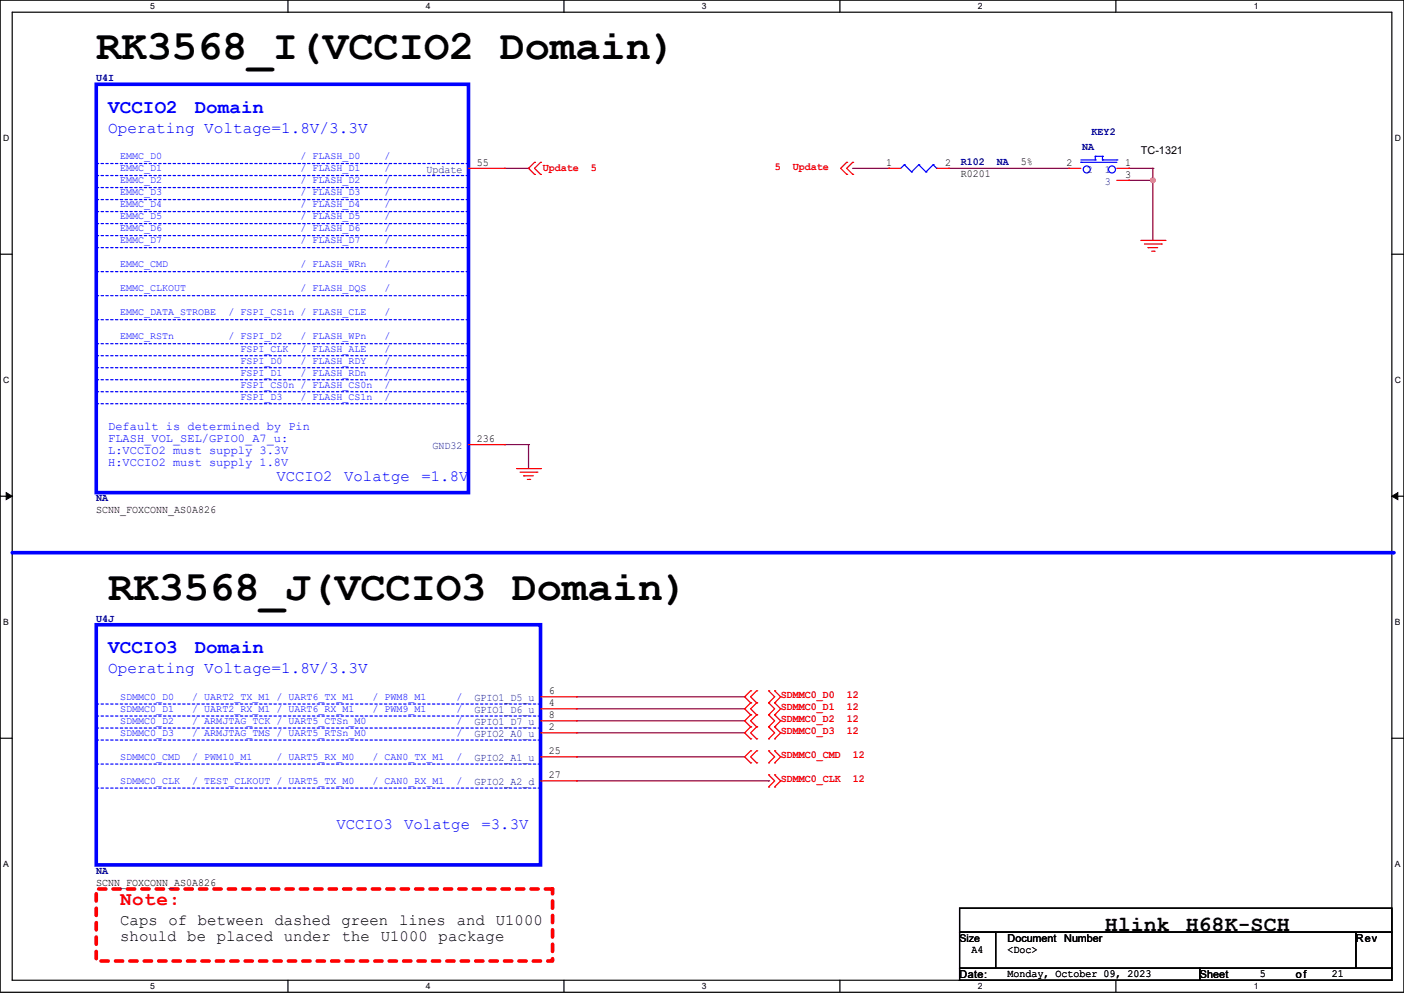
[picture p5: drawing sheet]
<svg xmlns="http://www.w3.org/2000/svg" width="297mm" height="210mm" viewBox="0 0 297 210" stroke-linecap="round" stroke-linejoin="round" font-family="sans-serif">
<path d="M0 0h297v209.8h-297zM2.6 2.6h291.8v204.7h-291.8z" fill="none" stroke="#000" stroke-width=".25"/>
<g fill="#fff">
<path d="M31.7 .3h1v2h-1z"/>
<path d="M31.7 207.6h1v2h-1z"/>
</g>
<path d="M60.9 0v2.6M60.9 207.3v2.5" fill="none" stroke="#000" stroke-width=".25"/>
<g fill="#fff">
<path d="M90.1 .3h1v2h-1z"/>
<path d="M90.1 207.6h1v2h-1z"/>
</g>
<path d="M119.3 0v2.6M119.3 207.3v2.5" fill="none" stroke="#000" stroke-width=".25"/>
<g fill="#fff">
<path d="M148.5 .3h.9v2h-.9z"/>
<path d="M148.5 207.6h.9v2h-.9z"/>
</g>
<path d="M177.7 0v2.6M177.7 207.3v2.5" fill="none" stroke="#000" stroke-width=".25"/>
<g fill="#fff">
<path d="M206.8 .3h1v2h-1z"/>
<path d="M206.8 207.6h1v2h-1z"/>
</g>
<path d="M236.1 0v2.6M236.1 207.3v2.5" fill="none" stroke="#000" stroke-width=".25"/>
<g fill="#fff">
<path d="M265.2 .3h1v2h-1z"/>
<path d="M265.2 207.6h1v2h-1z"/>
<path d="M.7 28.2h1.2v1.9h-1.2z"/>
<path d="M295.1 28.2h1.2v1.9h-1.2z"/>
<path d="M.7 79.3h1.2v2h-1.2z"/>
<path d="M295.1 79.3h1.2v2h-1.2z"/>
</g>
<path d="M0 53.8h2.6M294.4 53.8h2.6" fill="none" stroke="#000" stroke-width=".25"/>
<g fill="#fff">
<path d="M.7 130.5h1.2v2h-1.2z"/>
<path d="M295.1 130.5h1.1v2h-1.1z"/>
</g>
<path d="M0 104.9h2.6M294.4 104.9h2.6" fill="none" stroke="#000" stroke-width=".25"/>
<path d="M1.3 104.2l1.3 .7-1.3 .8zM294.4 104.9l1.3-.7v1.5z" fill="#000" stroke="#000" stroke-width=".21"/>
<g fill="#fff">
<path d="M.7 181.7h1.2v2h-1.2z"/>
<path d="M295.1 181.7h1.1v2h-1.1z"/>
</g>
<path d="M0 156.1h2.6M294.4 156.1h2.6" fill="none" stroke="#000" stroke-width=".25"/>
<path d="M2.6 116.9h292.1" fill="none" stroke="#00f" stroke-width=".76"/>
<circle cx="294.7" cy="116.9" r=".38" fill="#00f"/>
<path d="M20.4 188h96.5v15.2h-96.5z" fill="none" stroke="#f00" stroke-width=".76" stroke-dasharray="1.5 1.5"/>
<g fill="none" stroke="#800040" stroke-width=".25">
<path d="M106.7 35.6h5.1M111.8 35.6h.1M180.4 35.6h7.6M188 35.6h.1M200.7 35.6h.1M200.7 35.6h25.4M238.8 38.1h.1M238.8 35.6h.1M238.8 35.6h5.1M238.8 38.1h5.1M243.9 38.1h.1M243.9 35.6h.1"/>
<path d="M243.9 35.6v15.2M106.7 94h.1M106.7 94h5.1M111.8 94h.1M111.8 94v5.1M122 155h35.5M122 152.4h35.5M122 147.4h35.5M122 149.9h35.5M157.5 155h.1M157.5 152.4h.1M157.5 147.4h.1"/>
<path d="M157.5 149.9h.1M122 160.1h.1M122 160.1h35.5M122 165.1h40.6M162.6 165.1h.1"/>
</g>
<circle cx="243.9" cy="38.1" r=".49" fill="#f0f" stroke="#f0f" stroke-width=".25"/>
<g fill="none" stroke="#f00" stroke-width=".25">
<path d="M99.1 35.6h7.6M106.7 35.6h.1M113.1 34.3h.1M113.1 36.9h.1M113.1 34.3l-1.3 1.3 1.3 1.3M114.3 36.9h.1M114.3 34.3h.1M114.3 34.3l-1.2 1.3 1.2 1.3M179.1 36.9h.1M179.1 34.3h.1M179.1 34.3l-1.3 1.3 1.3 1.3M180.4 36.9h.1"/>
<path d="M180.4 34.3h.1M180.4 34.3l-1.3 1.3 1.3 1.3M188 35.6h.1M188 35.6h2.5M198.2 35.6h2.5M200.7 35.6h.1M226.1 35.6h.1M226.1 35.6h2.5M236.3 35.6h2.5M236.3 38.1h2.5M238.8 35.6h.1M238.8 38.1h.1"/>
<path d="M241.3 50.8h5.1M242.1 51.6h3.6M242.9 52.4h.1M242.9 52.4h2M243.6 53.1h.5M244.1 53.1h.1M245.7 51.6h.1M246.4 50.8h.1M99.1 94h7.6M106.7 94h.1M109.3 99.1h5M110 99.9h3.6"/>
<path d="M113.6 99.9h.1M114.3 99.1h.1M110.8 100.6h.1M110.8 100.6h2M111.5 101.4h.6M112.1 101.4h.1M114.3 147.4h7.7M114.3 149.9h7.7M114.3 152.4h7.7M114.3 155h7.7M122 147.4h.1M122 149.9h.1"/>
<path d="M122 152.4h.1M122 155h.1M158.8 146.1h.1M158.8 148.6h.1M158.8 151.2h.1M158.8 158.8h.1M158.8 153.7h.1M158.8 156.3h.1M158.8 146.1l-1.3 1.3 1.3 1.2M158.8 153.7l-1.3 1.3 1.3 1.3M158.8 148.6l-1.3 1.3 1.3 1.3M158.8 158.8l-1.3 1.3 1.3 1.2"/>
<path d="M158.8 151.2l-1.3 1.2 1.3 1.3M160.1 148.6h.1M160.1 146.1h.1M160.1 151.2h.1M160.1 158.8h.1M160.1 153.7h.1M160.1 156.3h.1M160.1 146.1l-1.3 1.3 1.3 1.2M160.1 151.2l-1.3 1.2 1.3 1.3M160.1 148.6l-1.3 1.3 1.3 1.3M160.1 153.7l-1.3 1.3 1.3 1.3M160.1 158.8l-1.3 1.3 1.3 1.2"/>
<path d="M162.6 148.6h.1M162.6 146.1h.1M162.6 151.2h.1M162.6 158.8h.1M162.6 153.7h.1M162.6 156.3h.1M162.6 151.2l1.3 1.2-1.3 1.3M162.6 146.1l1.3 1.3-1.3 1.2M162.6 153.7l1.3 1.3-1.3 1.3M162.6 148.6l1.3 1.3-1.3 1.3M162.6 158.8l1.3 1.3-1.3 1.2M163.9 148.6h.1"/>
<path d="M163.9 146.1h.1M163.9 151.2h.1M163.9 158.8h.1M163.9 153.7h.1M163.9 156.3h.1M163.9 153.7l1.2 1.3-1.2 1.3M163.9 146.1l1.2 1.3-1.2 1.2M163.9 148.6l1.2 1.3-1.2 1.3M163.9 151.2l1.2 1.2-1.2 1.3M163.9 158.8l1.2 1.3-1.2 1.2M114.3 160.1h7.7M114.3 165.1h7.7"/>
<path d="M122 160.1h.1M122 165.1h.1M158.8 161.3h.1M160.1 161.3h.1M162.6 161.3h.1M162.6 166.4h.1M162.6 163.9h.1M162.6 163.9l1.3 1.2-1.3 1.3M163.9 161.3h.1M163.9 166.4h.1M163.9 163.9h.1M163.9 163.9l1.2 1.2-1.2 1.3"/>
</g>
<path d="M203 192.1h91.4v5h-91.4zM203 197.1h7.6v7.7h-7.6zM210.6 197.1h76.2v7.7h-76.2zM286.8 197.1h7.6v7.7h-7.6zM203 204.8h50.8v2.5h-50.8zM253.8 204.8h40.6v2.5h-40.6z" fill="none" stroke="#000" stroke-width=".25"/>
<g fill="none" stroke="#00f" stroke-width=".25" stroke-dasharray=".5 .5">
<path d="M20.4 37.1h78.7M20.4 34.6h78.7M20.4 39.7h78.7M99.1 37.1h.1M99.1 34.6h.1M99.1 39.7h.1M20.4 42.2h78.7M20.4 47.3h78.7M20.4 52.4h78.7M20.4 44.7h78.7M20.4 49.8h78.7M20.4 57.4h78.7"/>
<path d="M99.1 42.2h.1M99.1 47.3h.1M99.1 52.4h.1M99.1 44.7h.1M99.1 49.8h.1M99.1 57.4h.1M20.4 75.2h78.7M20.4 77.8h78.7M20.4 62.5h78.7M20.4 72.7h78.7M20.4 67.6h78.7M99.1 75.2h.1"/>
<path d="M99.1 77.8h.1M99.1 62.5h.1M99.1 72.7h.1M99.1 67.6h.1M20.4 80.3h78.7M20.4 82.8h78.7M20.4 85.4h78.7M99.1 80.3h.1M99.1 82.8h.1M99.1 85.4h.1M20.4 151.4h93.9M20.4 156.5h93.9"/>
<path d="M20.4 154h93.9M20.4 148.9h93.9M114.3 151.4h.1M114.3 156.5h.1M114.3 154h.1M114.3 148.9h.1M20.4 166.7h93.9M20.4 161.6h93.9M114.3 166.7h.1M114.3 161.6h.1"/>
</g>
<path d="M20.4 17.8h78.7v86.4h-78.7zM20.4 132.1h93.9v50.8h-93.9z" fill="none" stroke="#00f" stroke-width=".76"/>
<g fill="none" stroke="#00f" stroke-width=".25">
<path d="M191.3 34.8h.1M191.3 34.8l-.8 .8M191.3 34.8l1.5 1.6M192.8 36.4h.1M194.4 34.8h.1M194.4 34.8l-1.6 1.6M194.4 34.8l1.5 1.6M195.9 36.4h.1M197.4 34.8h.1M197.4 34.8l-1.5 1.6M197.4 34.8l.8 .8M198.2 35.6h.1"/>
<path d="M228.6 34.3h.1M228.6 33.8h3.1M228.6 34.3h7.7M231.7 33.1h.1M231.7 33.8h.1M231.7 33.1v.7M231.7 33.1h1.5M233.2 33.1h.1M233.2 33.8h.1M233.2 33.1v.7M233.2 33.8h3.1M236.3 33.8h.1"/>
<circle cx="229.9" cy="35.8" r=".74"/>
<circle cx="235.2" cy="35.8" r=".74"/>
</g>
<g font-size="8.9">
<text x="20.4" y="12.5">RK3568_I(VCCIO2 Domain)</text>
<text x="22.9" y="126.8">RK3568_J(VCCIO3 Domain)</text>
</g>
<g font-size="4.6">
<text x="233.7" y="196.9">Hlink</text>
<text x="250.8" y="196.9">H68K-SCH</text>
</g>
<g font-size="4.1" fill="#00f">
<text x="22.9" y="23.8">VCCIO2</text>
<text x="41.2" y="23.8">Domain</text>
<text x="22.9" y="138.1">VCCIO3</text>
<text x="41.2" y="138.1">Domain</text>
</g>
<text font-size="4.1" fill="#f00" x="25.4" y="191.4">Note:</text>
<g font-size="3.4" fill="#00f">
<text x="22.9" y="28.1">Operating Voltage=1.8V/3.3V</text>
<text x="22.9" y="142.4">Operating Voltage=1.8V/3.3V</text>
</g>
<g font-size="3.3" fill="#00f">
<text x="58.5" y="101.7">VCCIO2</text>
<text x="72.8" y="101.7">Volatge</text>
<text x="89.2" y="101.7">=1.8V</text>
<text x="71.2" y="175.4">VCCIO3</text>
<text x="85.5" y="175.4">Volatge</text>
<text x="101.9" y="175.4">=3.3V</text>
</g>
<g font-size="3.3">
<text x="25.4" y="195.7">Caps of between dashed green lines and U1000</text>
<text x="25.4" y="199">should be placed under the U1000 package</text>
</g>
<g font-size="2.5" fill="#00f">
<text x="22.9" y="91">Default is determined by Pin</text>
<text x="22.9" y="93.6">FLASH_VOL_SEL/GPIO0_A7_u:</text>
<text x="22.9" y="96.1">L:VCCIO2 must supply 3.3V</text>
<text x="22.9" y="98.6">H:VCCIO2 must supply 1.8V</text>
</g>
<g font-size="2.3" fill="#000080">
<text x="20.4" y="17.1">U4I</text>
<text x="230.9" y="28.6">KEY2</text>
<text x="203.2" y="34.9">R102</text>
<text x="210.9" y="34.9">NA</text>
<text x="228.9" y="31.6">NA</text>
<text x="20.4" y="106">NA</text>
<text x="20.4" y="131.4">U4J</text>
<text x="20.4" y="184.8">NA</text>
</g>
<g font-size="2.3">
<text x="100.9" y="35.1">55</text>
<text x="187.5" y="35.1">1</text>
<text x="199.9" y="35.1">2</text>
<text x="215.9" y="34.9">5%</text>
<text x="225.6" y="35.1">2</text>
<text x="238" y="35.1">1</text>
<text x="241.4" y="32.6">TC-1321</text>
<text x="203.2" y="37.5">R0201</text>
<text x="238" y="37.6">3</text>
<text x="100.9" y="93.5">236</text>
<text x="20.4" y="108.6">SCNN_FOXCONN_AS0A826</text>
<text x="116.1" y="146.8">6</text>
<text x="116.1" y="149.4">4</text>
<text x="116.1" y="151.9">8</text>
<text x="116.1" y="154.4">2</text>
<text x="116.1" y="159.5">25</text>
<text x="116.1" y="164.6">27</text>
<text x="20.4" y="187.3">SCNN_FOXCONN_AS0A826</text>
<text x="205.5" y="201.5">A4</text>
<text x="213.1" y="199.2">Document</text>
<text x="213.1" y="201.5">&lt;Doc&gt;</text>
<text x="225.1" y="199.2">Number</text>
<text x="286.8" y="199.2">Rev</text>
<text x="203" y="206.8">Date:</text>
<text x="213.1" y="206.6">Monday, October 09, 2023</text>
<text x="253.8" y="206.8">Sheet</text>
<text x="266.5" y="206.6">5</text>
<text x="274.1" y="206.8">of</text>
<text x="281.7" y="206.6">21</text>
</g>
<g font-size="2.3" fill="#f00">
<text x="163.9" y="35.9">5</text>
<text x="167.7" y="35.9">Update</text>
<text x="114.9" y="36.2">Update</text>
<text x="125" y="36.2">5</text>
<text x="165.1" y="147.7">SDMMC0_D0</text>
<text x="179.1" y="147.7">12</text>
<text x="165.1" y="150.2">SDMMC0_D1</text>
<text x="165.1" y="152.8">SDMMC0_D2</text>
<text x="165.1" y="155.3">SDMMC0_D3</text>
<text x="179.1" y="150.2">12</text>
<text x="179.1" y="152.8">12</text>
<text x="179.1" y="155.3">12</text>
<text x="165.1" y="160.4">SDMMC0_CMD</text>
<text x="180.4" y="160.4">12</text>
<text x="165.1" y="165.5">SDMMC0_CLK</text>
<text x="180.4" y="165.5">12</text>
</g>
<g font-size="2.3" fill="#004080">
<text x="90.2" y="36.5">Update</text>
<text x="229.9" y="36.5">2</text>
<text x="233.7" y="36.5">1</text>
<text x="233.7" y="39.1">3</text>
<text x="91.5" y="95">GND32</text>
<text x="100.4" y="148.3">GPIO1_D5_u</text>
<text x="100.4" y="150.8">GPIO1_D6_u</text>
<text x="100.4" y="153.4">GPIO1_D7_u</text>
<text x="100.4" y="155.9">GPIO2_A0_u</text>
<text x="100.4" y="161">GPIO2_A1_u</text>
<text x="100.4" y="166.1">GPIO2_A2_d</text>
</g>
<text font-size="2.2" x="203" y="199.2">Size</text>
<g font-size="2.1" fill="#00f">
<text x="25.4" y="33.7">EMMC_D0</text>
<text x="63.5" y="33.7">/ FLASH_D0</text>
<text x="81.3" y="33.7">/</text>
<text x="25.4" y="36.2">EMMC_D1</text>
<text x="25.4" y="41.3">EMMC_D3</text>
<text x="25.4" y="38.8">EMMC_D2</text>
<text x="63.5" y="36.2">/ FLASH_D1</text>
<text x="63.5" y="41.3">/ FLASH_D3</text>
<text x="63.5" y="38.8">/ FLASH_D2</text>
<text x="81.3" y="38.8">/</text>
<text x="81.3" y="36.2">/</text>
<text x="81.3" y="41.3">/</text>
<text x="25.4" y="46.4">EMMC_D5</text>
<text x="25.4" y="43.9">EMMC_D4</text>
<text x="63.5" y="46.4">/ FLASH_D5</text>
<text x="63.5" y="43.9">/ FLASH_D4</text>
<text x="81.3" y="46.4">/</text>
<text x="81.3" y="43.9">/</text>
<text x="25.4" y="48.9">EMMC_D6</text>
<text x="25.4" y="51.5">EMMC_D7</text>
<text x="63.5" y="51.5">/ FLASH_D7</text>
<text x="63.5" y="48.9">/ FLASH_D6</text>
<text x="81.3" y="48.9">/</text>
<text x="81.3" y="51.5">/</text>
<text x="25.4" y="56.6">EMMC_CMD</text>
<text x="63.5" y="56.6">/ FLASH_WRn</text>
<text x="81.3" y="56.6">/</text>
<text x="25.4" y="61.6">EMMC_CLKOUT</text>
<text x="63.5" y="61.6">/ FLASH_DQS</text>
<text x="81.3" y="61.6">/</text>
<text x="25.4" y="71.8">EMMC_RSTn</text>
<text x="25.4" y="66.7">EMMC_DATA_STROBE</text>
<text x="48.3" y="71.8">/ FSPI_D2</text>
<text x="48.3" y="66.7">/ FSPI_CS1n / FLASH_CLE</text>
<text x="63.5" y="71.8">/ FLASH_WPn</text>
<text x="81.3" y="66.7">/</text>
<text x="81.3" y="71.8">/</text>
<text x="50.8" y="76.9">FSPI_D0</text>
<text x="50.8" y="74.3">FSPI_CLK</text>
<text x="63.5" y="76.9">/ FLASH_RDY</text>
<text x="63.5" y="74.3">/ FLASH_ALE</text>
<text x="81.3" y="74.3">/</text>
<text x="81.3" y="76.9">/</text>
<text x="50.8" y="79.4">FSPI_D1</text>
<text x="50.8" y="82">FSPI_CS0n / FLASH_CS0n</text>
<text x="63.5" y="79.4">/ FLASH_RDn</text>
<text x="81.3" y="82">/</text>
<text x="81.3" y="79.4">/</text>
<text x="50.8" y="84.5">FSPI_D3</text>
<text x="63.5" y="84.5">/ FLASH_CS1n</text>
<text x="81.3" y="84.5">/</text>
<text x="25.4" y="148">SDMMC0_D0</text>
<text x="40.7" y="148">/ UART2_TX_M1 / UART6_TX_M1</text>
<text x="78.8" y="148">/ PWM8_M1</text>
<text x="96.6" y="148">/</text>
<text x="25.4" y="155.6">SDMMC0_D3</text>
<text x="25.4" y="153.1">SDMMC0_D2</text>
<text x="25.4" y="150.5">SDMMC0_D1</text>
<text x="40.7" y="153.1">/ ARMJTAG_TCK / UART5_CTSn_M0</text>
<text x="40.7" y="155.6">/ ARMJTAG_TMS / UART5_RTSn_M0</text>
<text x="40.7" y="150.5">/ UART2_RX_M1 / UART6_RX_M1</text>
<text x="78.8" y="150.5">/ PWM9_M1</text>
<text x="96.6" y="153.1">/</text>
<text x="96.6" y="155.6">/</text>
<text x="96.6" y="150.5">/</text>
<text x="25.4" y="160.7">SDMMC0_CMD</text>
<text x="40.7" y="160.7">/ PWM10_M1</text>
<text x="58.5" y="160.7">/ UART5_RX_M0</text>
<text x="78.8" y="160.7">/ CAN0_TX_M1</text>
<text x="96.6" y="160.7">/</text>
<text x="25.4" y="165.8">SDMMC0_CLK</text>
<text x="40.7" y="165.8">/ TEST_CLKOUT / UART5_TX_M0</text>
<text x="78.8" y="165.8">/ CAN0_RX_M1</text>
<text x="96.6" y="165.8">/</text>
</g>
<g font-size="1.8">
<text x="31.8" y="1.9">5</text>
<text x="90.1" y="1.9">4</text>
<text x="148.5" y="1.9">3</text>
<text x="206.8" y="1.9">2</text>
<text x="265.2" y="1.9">1</text>
<text x=".7" y="29.8">D</text>
<text x="295.1" y="29.8">D</text>
<text x=".7" y="80.9">C</text>
<text x="295.1" y="80.9">C</text>
<text x=".7" y="132.1">B</text>
<text x="295.1" y="132.1">B</text>
<text x=".7" y="183.3">A</text>
<text x="295.1" y="183.3">A</text>
<text x="31.8" y="209.2">5</text>
<text x="90.1" y="209.2">4</text>
<text x="148.5" y="209.2">3</text>
<text x="206.8" y="209.2">2</text>
<text x="265.2" y="209.2">1</text>
</g>
</svg>
